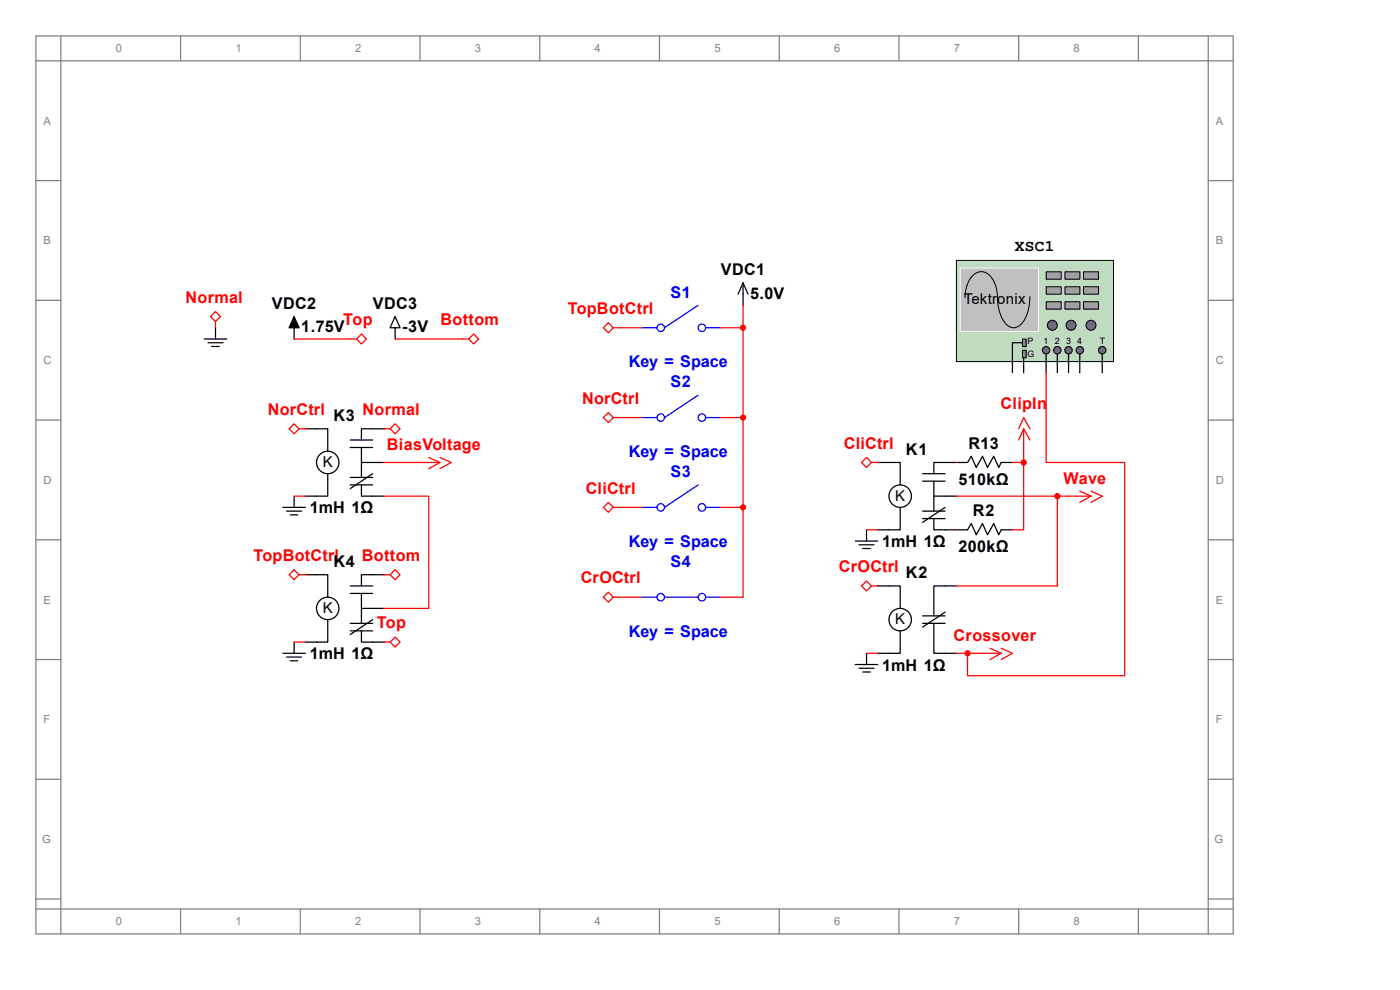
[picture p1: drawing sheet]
<svg xmlns="http://www.w3.org/2000/svg" width="297mm" height="210mm" viewBox="0 0 297 210" stroke-linecap="round" stroke-linejoin="round" font-family="sans-serif">
<g fill="none" stroke="#808080" stroke-width=".26">
<path d="M7.6 7.6h254v190.5h-254zM7.6 12.9h254M12.9 7.6v190.5M38.3 7.6v5.3M63.7 7.6v5.3M89.1 7.6v5.3M114.5 7.6v5.3M139.9 7.6v5.3M165.3 7.6v5.3M190.7 7.6v5.3M216.1 7.6v5.3M241.5 7.6v5.3"/>
<path d="M256.3 7.6v190.5M7.6 38.3h5.3M256.3 38.3h5.3M7.6 63.7h5.3M256.3 63.7h5.3M7.6 89.1h5.3M256.3 89.1h5.3M7.6 114.5h5.3M256.3 114.5h5.3M7.6 139.9h5.3M256.3 139.9h5.3M7.6 165.3h5.3"/>
<path d="M256.3 165.3h5.3M7.6 190.7h5.3M7.6 192.8h254M38.3 192.8v5.3M63.7 192.8v5.3M89.1 192.8v5.3M114.5 192.8v5.3M139.9 192.8v5.3M165.3 192.8v5.3M190.7 192.8v5.3M216.1 192.8v5.3M241.5 192.8v5.3"/>
<path d="M256.3 190.7h5.3"/>
</g>
<path d="M210 137.5l2.4 1.1-2.4 1.3M212.4 137.5l2.4 1.1-2.4 1.3" fill="none" stroke="#f00" stroke-width=".26"/>
<path d="M76.7 70.9l1 1-1 1.1-1.1-1.1zM207.6 138.6h4.8" fill="none" stroke="#f00" stroke-width=".26"/>
<path d="M43.3 71.9h4.8M44.1 72.7h3.2M44.9 73.5h1.6M45.7 69.5v2.4" fill="none" stroke="#000" stroke-width=".26"/>
<path d="M74.3 71.9h1.3M99.4 71.9l1.1-1 1 1-1 1.1z" fill="none" stroke="#f00" stroke-width=".26"/>
<path d="M45.7 66.1l1.1 1.1-1.1 1-1-1zM98.1 71.9h1.3" fill="none" stroke="#f00" stroke-width=".26"/>
<path d="M45.7 68.2v1.3M82.8 136.2l1-1.1 1.1 1.1-1.1 1.1z" fill="none" stroke="#f00" stroke-width=".26"/>
<path d="M81.4 136.2h1.4M82.8 121.9l1-1 1.1 1-1.1 1.1z" fill="none" stroke="#f00" stroke-width=".26"/>
<path d="M82.8 91l1-1.1 1.1 1.1-1.1 1zM81.4 121.9h1.4" fill="none" stroke="#f00" stroke-width=".26"/>
<path d="M81.4 91h1.4M91 97l2.3 1.1-2.3 1.3M93.3 97l2.4 1.1-2.4 1.3" fill="none" stroke="#f00" stroke-width=".26"/>
<path d="M88.6 98.1h4.7M183.8 123.2l1.1 1.1-1.1 1.1-1-1.1z" fill="none" stroke="#f00" stroke-width=".26"/>
<path d="M129.1 68.5l1 1-1 1.1-1.1-1.1zM184.9 124.3h1.3" fill="none" stroke="#f00" stroke-width=".26"/>
<path d="M130.1 69.5h1.3M129.1 87.5l1 1.1-1 1-1.1-1z" fill="none" stroke="#f00" stroke-width=".26"/>
<path d="M130.1 88.6h1.3M128 107.6l1.1-1 1 1-1 1.1z" fill="none" stroke="#f00" stroke-width=".26"/>
<path d="M130.1 107.6h1.3M129.1 125.6l1 1.1-1 1-1.1-1z" fill="none" stroke="#f00" stroke-width=".26"/>
<path d="M130.1 126.7h1.3" fill="none" stroke="#f00" stroke-width=".26"/>
<path d="M202.9 55.3h33.3v21.4h-33.3z" fill="#c0dcc0"/>
<path d="M202.9 55.2h33.3v21.5h-33.3z" fill="none" stroke="#000" stroke-width=".21"/>
<path d="M217.2 75.1v1.6" fill="none" stroke="#000" stroke-width=".26"/>
<path d="M203.8 56.9h16.5v13.5h-16.5z" fill="#c0c0c0"/>
<path d="M203.7 56.9h16.6v13.5h-16.6z" fill="none" stroke="#fff" stroke-width=".21"/>
<path d="M204.7 63.2a5.5 5.5 0 0 1 2.9-5.5 2.88 2.88 0 0 1 3.2 1.9 7.8 7.8 0 0 1 .8 3.6M211.6 62.9a8.2 8.2 0 0 0 2.3 6.2 2.29 2.29 0 0 0 3.4-1.1 9.6 9.6 0 0 0 1.2-5.1" fill="none" stroke="#000" stroke-width=".21"/>
<path d="M214.8 72.7v4M224.3 74.3v2.4M229.1 74.3v2.4" fill="none" stroke="#000" stroke-width=".26"/>
<path d="M222 60.9h3.1v1.5h-3.1z" fill="#a0a0a4"/>
<path d="M222 60.8h3.1v1.6h-3.1z" fill="none" stroke="#000" stroke-width=".21"/>
<path d="M226 60.9h3.1v1.5h-3.1z" fill="#a0a0a4"/>
<path d="M225.9 60.8h3.2v1.6h-3.2z" fill="none" stroke="#000" stroke-width=".21"/>
<path d="M222 64.1h3.1v1.5h-3.1z" fill="#a0a0a4"/>
<path d="M222 64h3.1v1.6h-3.1z" fill="none" stroke="#000" stroke-width=".21"/>
<path d="M226 64.1h3.1v1.5h-3.1z" fill="#a0a0a4"/>
<path d="M225.9 64h3.2v1.6h-3.2z" fill="none" stroke="#000" stroke-width=".21"/>
<path d="M222 57.7h3.1v1.5h-3.1z" fill="#a0a0a4"/>
<path d="M222 57.7h3.1v1.5h-3.1z" fill="none" stroke="#000" stroke-width=".21"/>
<path d="M226 57.7h3.1v1.5h-3.1z" fill="#a0a0a4"/>
<path d="M225.9 57.7h3.2v1.5h-3.2z" fill="none" stroke="#000" stroke-width=".21"/>
<path d="M229.9 60.9h3.1v1.5h-3.1z" fill="#a0a0a4"/>
<path d="M229.9 60.8h3.1v1.6h-3.1z" fill="none" stroke="#000" stroke-width=".21"/>
<path d="M229.9 64.1h3.1v1.5h-3.1z" fill="#a0a0a4"/>
<path d="M229.9 64h3.1v1.6h-3.1z" fill="none" stroke="#000" stroke-width=".21"/>
<path d="M229.9 57.7h3.1v1.5h-3.1z" fill="#a0a0a4"/>
<path d="M229.9 57.7h3.1v1.5h-3.1z" fill="none" stroke="#000" stroke-width=".21"/>
<path d="M214.8 72.7h2.4M221.9 74.3v2.4M226.7 74.3v2.4M233.8 74.3v2.4" fill="none" stroke="#000" stroke-width=".26"/>
<g fill="#696969" stroke="#000" stroke-width=".21">
<circle cx="223.3" cy="69" r="1.06"/>
<circle cx="221.9" cy="74.3" r=".79"/>
<circle cx="224.3" cy="74.3" r=".79"/>
<circle cx="226.7" cy="74.3" r=".79"/>
<circle cx="229.1" cy="74.3" r=".79"/>
<circle cx="233.8" cy="74.3" r=".79"/>
<circle cx="227.2" cy="69" r="1.06"/>
<circle cx="231.5" cy="69" r="1.06"/>
</g>
<path d="M217 72h.7v1.5h-.7z" fill="#878787"/>
<path d="M216.9 71.9h.8v1.6h-.8z" fill="none" stroke="#000" stroke-width=".21"/>
<path d="M217 74.3h.7v1.6h-.7z" fill="#878787"/>
<path d="M216.9 74.3h.8v1.6h-.8z" fill="none" stroke="#000" stroke-width=".21"/>
<path d="M214.8 76.7v2.4M217.2 76.7v2.4M221.9 76.7v2.4M224.3 76.7v2.4M226.7 76.7v2.4M229.1 76.7v2.4M233.8 76.7v2.4" fill="none" stroke="#000" stroke-width=".26"/>
<path d="M229.1 104.2l2.4 1.1-2.4 1.3M231.5 104.2l2.3 1.1-2.3 1.3" fill="none" stroke="#f00" stroke-width=".26"/>
<path d="M183.8 97l1.1 1.1-1.1 1.1-1-1.1zM226.7 105.3h4.8" fill="none" stroke="#f00" stroke-width=".26"/>
<path d="M202.9 98.1h2.4l.8-1.3 1 2.4 1.3-2.4 1.1 2.4 1.3-2.4 1.1 2.4 .5-1.1h2.4M202.9 112.4h2.4l.8-1.3 1 2.4 1.3-2.4 1.1 2.4 1.3-2.4 1.1 2.4 .5-1.1h2.4" fill="none" stroke="#000" stroke-width=".26"/>
<path d="M184.9 98.1h1.3M216.1 91l1.1-2.4 1.3 2.4M216.1 93.3l1.1-2.3 1.3 2.3" fill="none" stroke="#f00" stroke-width=".26"/>
<path d="M181.5 114.8h4.7M182.2 115.6h3.2M183 116.4h1.6M183.8 112.4v2.4" fill="none" stroke="#000" stroke-width=".26"/>
<path d="M214.8 98.1h2.4M217.2 98.1v14.3h-2.4M217.2 91v7.1M224.3 105.3h2.4" fill="none" stroke="#f00" stroke-width=".26"/>
<g fill="#f00" stroke="#f00" stroke-width=".26">
<circle cx="217.2" cy="98.1" r=".53"/>
<circle cx="224.3" cy="105.3" r=".53"/>
</g>
<path d="M183.8 138.6v2.4M181.5 141h4.7M182.2 141.8h3.2M183 142.6h1.6" fill="none" stroke="#000" stroke-width=".26"/>
<path d="M148.1 64.8l-7.1 4.7" fill="none" stroke="#00f" stroke-width=".26"/>
<g fill="none" stroke="#00f" stroke-width=".26">
<path d="M149.7 69.5h3.2"/>
<circle cx="148.9" cy="69.5" r=".79"/>
</g>
<g fill="none" stroke="#00f" stroke-width=".26">
<path d="M136.2 69.5h3.2M148.1 83.8l-7.1 4.8"/>
<circle cx="140.2" cy="69.5" r=".79"/>
</g>
<path d="M131.4 69.5h4.8" fill="none" stroke="#f00" stroke-width=".26"/>
<g fill="none" stroke="#00f" stroke-width=".26">
<path d="M149.7 88.6h3.2"/>
<circle cx="148.9" cy="88.6" r=".79"/>
</g>
<g fill="none" stroke="#00f" stroke-width=".26">
<path d="M136.2 88.6h3.2M148.1 102.9l-7.1 4.7"/>
<circle cx="140.2" cy="88.6" r=".79"/>
</g>
<g fill="none" stroke="#00f" stroke-width=".26">
<path d="M149.7 107.6h3.2"/>
<circle cx="148.9" cy="107.6" r=".79"/>
</g>
<g fill="none" stroke="#00f" stroke-width=".26">
<path d="M136.2 107.6h3.2M141 126.7h7.1"/>
<circle cx="140.2" cy="107.6" r=".79"/>
</g>
<g fill="none" stroke="#00f" stroke-width=".26">
<path d="M149.7 126.7h3.2"/>
<circle cx="148.9" cy="126.7" r=".79"/>
</g>
<g fill="none" stroke="#00f" stroke-width=".26">
<path d="M136.2 126.7h3.2"/>
<circle cx="140.2" cy="126.7" r=".79"/>
</g>
<circle cx="157.6" cy="69.5" r=".53" fill="#f00" stroke="#f00" stroke-width=".26"/>
<path d="M157.6 64.8v4.7h-4.7M62.4 89.9l1 1.1-1 1-1.1-1z" fill="none" stroke="#f00" stroke-width=".26"/>
<path d="M157.6 60l-1 2.4M157.6 60l1.1 2.4M157.6 60v4.8" fill="none" stroke="#000" stroke-width=".26"/>
<path d="M63.4 91h1.4M62.4 120.9l1 1-1 1.1-1.1-1.1z" fill="none" stroke="#f00" stroke-width=".26"/>
<path d="M60 107.6h4.8M60.8 108.4h3.2M61.6 109.2h1.6M62.4 105.3v2.3" fill="none" stroke="#000" stroke-width=".26"/>
<g fill="none" stroke="#f00" stroke-width=".26">
<path d="M62.4 71.9h11.9M83.8 71.9h14.3M157.6 69.5v38.1M221.9 79.1v19h16.7v45.3h-33.3v-4.8M64.8 91h.1M81.4 91h.1M81.4 98.1h7.2M131.4 88.6h4.8M152.9 88.6h4.7M186.2 98.1h.1M202.9 98.1h.1M62.4 105.3h2.4"/>
<path d="M81.4 105.3h9.6v23.8h-9.6M131.4 107.6h4.8M152.9 107.6h4.7M157.6 107.6v19.1h-4.7M183.8 112.4h2.4M202.9 112.4h.1M202.9 105.3h21.4v19h-21.4M62.4 136.2h2.4M63.4 121.9h1.4M64.8 121.9h.1M81.4 136.2h.1M81.4 121.9h.1"/>
<path d="M131.4 126.7h4.8M183.8 138.6h2.4M186.2 124.3h.1M202.9 138.6h4.7"/>
</g>
<g fill="none" stroke="#000" stroke-width=".26">
<path d="M62.4 69.5v2.4M83.8 67.2l1.1 2.3h-2.1zM83.8 69.5v2.4M64.8 91h4.7v4.7M74.3 93.3h4.8M74.3 94.9h4.8M76.7 94.9v6.4M76.7 98.1h4.7M81.4 91h-4.7v2.3M186.2 98.1h4.8v4.8M202.9 98.1h-4.8v2.4M69.5 100.5v4.8h-4.7"/>
<path d="M74.3 101.3h4.8M74.3 102.9h4.8M76.7 102.9v2.4h4.7M79.1 100.5l-4.8 3.2M191 107.6v4.8h-4.8M195.7 100.5h4.8M195.7 102.1h4.8M195.7 108.4h4.8M195.7 110h4.8M198.1 110v2.4h4.8M198.1 105.3h4.8M198.1 102.1v6.3"/>
<path d="M200.5 107.6l-4.8 3.2M60 138.6h4.8M60.8 139.4h3.2M62.4 136.2v2.4M64.8 121.9h4.7v4.8M69.5 131.4v4.8h-4.7M74.3 124.3h4.8M74.3 125.9h4.8M74.3 132.2h4.8M74.3 133.8h4.8M76.7 133.8v2.4h4.7M76.7 129.1h4.7"/>
<path d="M76.7 125.9v6.3M79.1 131.4l-4.8 3.2M81.4 121.9h-4.7v2.4M186.2 124.3h4.8v4.8M191 133.8v4.8h-4.8M195.7 132.2h4.8M195.7 130.7h4.8M198.1 132.2v6.4h4.8M200.5 129.9l-4.8 3.1M202.9 124.3h-4.8v6.4M61.6 140.2h1.6"/>
<circle cx="69.5" cy="98.1" r="2.38"/>
<circle cx="191" cy="105.3" r="2.38"/>
<circle cx="69.5" cy="129.1" r="2.38"/>
<circle cx="191" cy="131.4" r="2.38"/>
</g>
<g fill="#f00" stroke="#f00" stroke-width=".26">
<circle cx="205.3" cy="138.6" r=".53"/>
<circle cx="157.6" cy="88.6" r=".53"/>
<circle cx="157.6" cy="107.6" r=".53"/>
</g>
<path d="M62.4 67.2l1 2.3h-2.1z" fill="#000" stroke="#000" stroke-width=".26"/>
<g font-size="3.4">
<text x="215.3" y="53.3">XSC1</text>
<text x="152.9" y="58.4">VDC1</text>
<text x="57.7" y="65.5">VDC2</text>
<text x="79.1" y="65.5">VDC3</text>
<text x="159.2" y="63.4">5.0V</text>
<text x="63.9" y="70.5">1.75V</text>
<text x="85.3" y="70.5">-3V</text>
<text x="70.7" y="89.3">K3</text>
<text x="205.4" y="95.2">R13</text>
<text x="192.2" y="96.5">K1</text>
<text x="203.3" y="102.8">510kΩ</text>
<text x="65.7" y="108.9">1mH 1Ω</text>
<text x="206.4" y="109.4">R2</text>
<text x="187.2" y="116">1mH 1Ω</text>
<text x="203.3" y="117.1">200kΩ</text>
<text x="70.7" y="120.3">K4</text>
<text x="192.2" y="122.7">K2</text>
<text x="65.7" y="139.9">1mH 1Ω</text>
<text x="187.2" y="142.2">1mH 1Ω</text>
</g>
<g font-size="3.4" fill="#f00">
<text x="39.4" y="64.2">Normal</text>
<text x="72.8" y="69">Top</text>
<text x="93.5" y="69">Bottom</text>
<text x="120.4" y="66.6">TopBotCtrl</text>
<text x="56.8" y="88">NorCtrl</text>
<text x="76.9" y="88">Normal</text>
<text x="123.5" y="85.6">NorCtrl</text>
<text x="212.3" y="86.7">ClipIn</text>
<text x="82" y="95.4">BiasVoltage</text>
<text x="179" y="95.2">CliCtrl</text>
<text x="124.3" y="104.7">CliCtrl</text>
<text x="225.6" y="102.6">Wave</text>
<text x="53.8" y="119">TopBotCtrl</text>
<text x="76.8" y="119">Bottom</text>
<text x="123.2" y="123.7">CrOCtrl</text>
<text x="178" y="121.3">CrOCtrl</text>
<text x="79.9" y="133.3">Top</text>
<text x="202.3" y="135.9">Crossover</text>
</g>
<g font-size="3.4" fill="#00f">
<text x="142.2" y="63.1">S1</text>
<text x="133.4" y="77.9">Key = Space</text>
<text x="142.2" y="82.2">S2</text>
<text x="133.4" y="97">Key = Space</text>
<text x="142.2" y="101.2">S3</text>
<text x="133.4" y="116">Key = Space</text>
<text x="142.2" y="120.3">S4</text>
<text x="133.4" y="135.1">Key = Space</text>
</g>
<g font-size="3.2">
<text x="204.5" y="64.5">Tektronix</text>
<text x="68.5" y="99.1">K</text>
<text x="189.9" y="106.3">K</text>
<text x="68.5" y="130.1">K</text>
<text x="189.9" y="132.5">K</text>
</g>
<g font-size="2.4" fill="#808080">
<text x="24.6" y="11.1">0</text>
<text x="50" y="11.1">1</text>
<text x="75.4" y="11.1">2</text>
<text x="100.8" y="11.1">3</text>
<text x="126.2" y="11.1">4</text>
<text x="151.6" y="11.1">5</text>
<text x="177" y="11.1">6</text>
<text x="202.4" y="11.1">7</text>
<text x="227.8" y="11.1">8</text>
<text x="9.2" y="26.5">A</text>
<text x="257.9" y="26.5">A</text>
<text x="9.2" y="51.9">B</text>
<text x="257.9" y="51.9">B</text>
<text x="9.2" y="77.3">C</text>
<text x="257.9" y="77.3">C</text>
<text x="9.2" y="102.7">D</text>
<text x="257.9" y="102.7">D</text>
<text x="9.2" y="128.1">E</text>
<text x="257.9" y="128.1">E</text>
<text x="9.2" y="153.5">F</text>
<text x="257.9" y="153.5">F</text>
<text x="8.9" y="178.9">G</text>
<text x="257.6" y="178.9">G</text>
<text x="24.6" y="196.3">0</text>
<text x="50" y="196.3">1</text>
<text x="75.4" y="196.3">2</text>
<text x="100.8" y="196.3">3</text>
<text x="126.2" y="196.3">4</text>
<text x="151.6" y="196.3">5</text>
<text x="177" y="196.3">6</text>
<text x="202.4" y="196.3">7</text>
<text x="227.8" y="196.3">8</text>
</g>
<g font-size="1.9">
<text x="218" y="75.7">G</text>
<text x="218" y="73.1">P</text>
<text x="221.4" y="73.1">1</text>
<text x="223.8" y="73.1">2</text>
<text x="226.2" y="73.1">3</text>
<text x="228.6" y="73.1">4</text>
<text x="233.3" y="73.1">T</text>
</g>
</svg>
